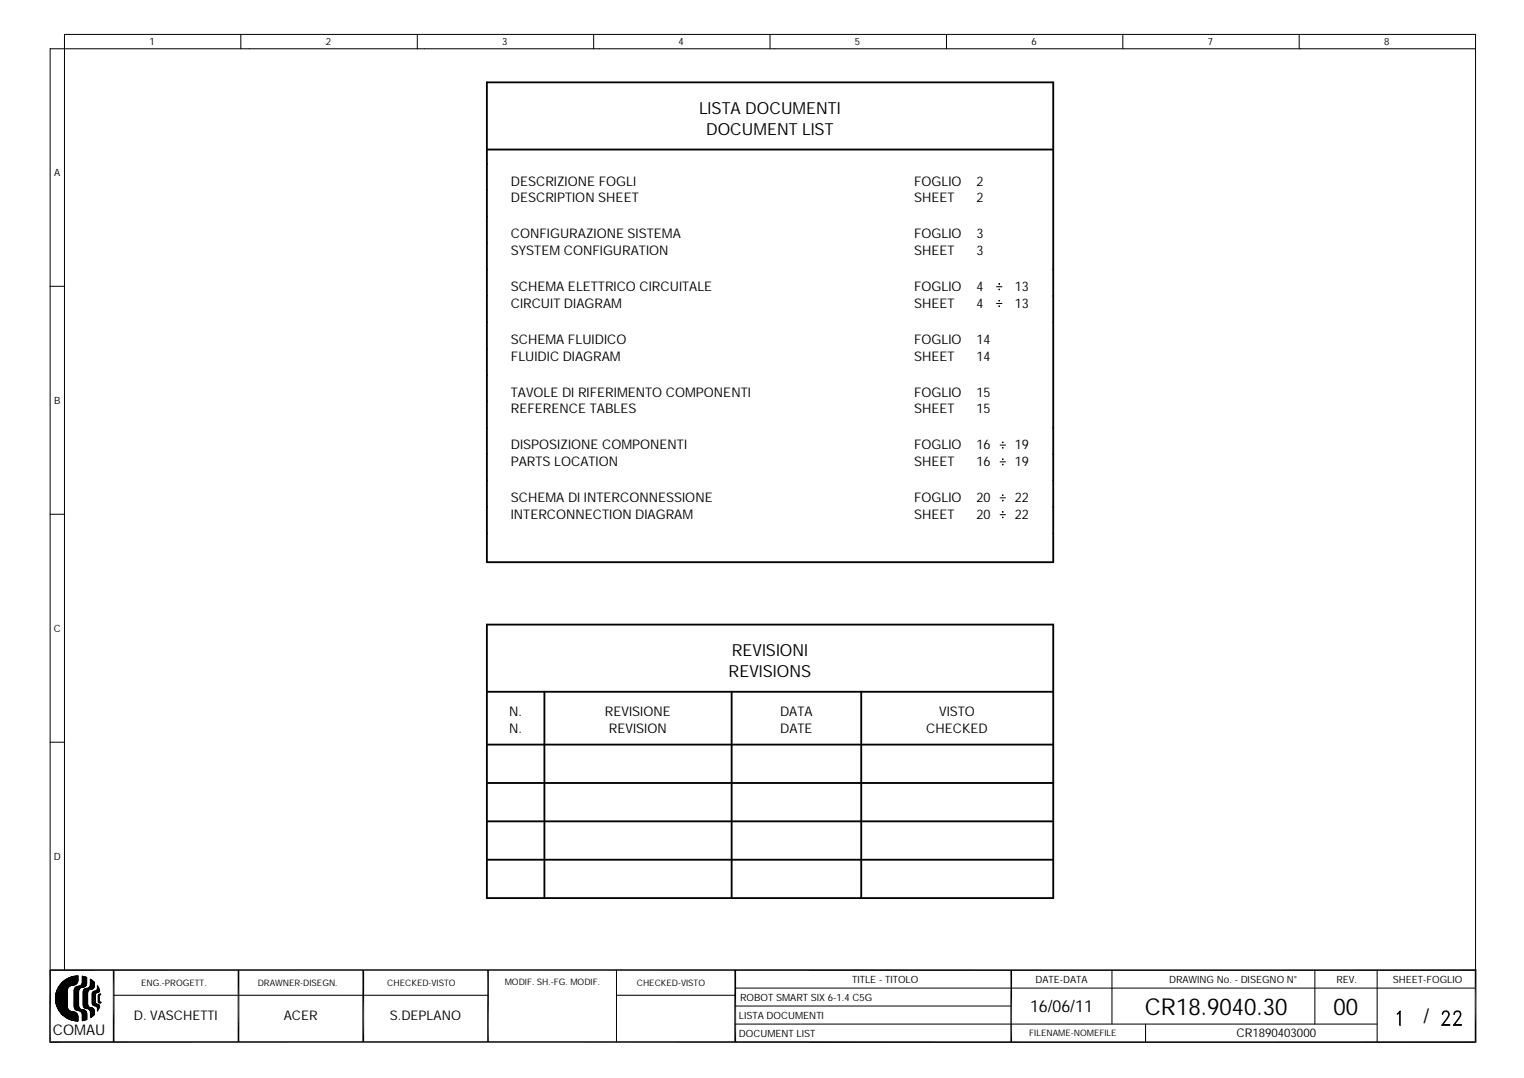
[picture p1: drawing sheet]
<svg xmlns="http://www.w3.org/2000/svg" width="297mm" height="210mm" viewBox="0 0 297 210" stroke-linecap="round" stroke-linejoin="round" font-family="sans-serif">
<path d="M94.8 16h110.2v93.5h-110.2zM94.8 29.1h110.2M94.8 121.6h110.2v53.3h-110.2zM94.8 134.7h110.2M106 134.7v40.2M142.4 134.7v40.2M167.7 134.7v40.2M94.8 159.9h110.2M94.8 145h110.2M94.8 152.5h110.2M94.8 167.4h110.2" fill="none" stroke="#000" stroke-width=".36"/>
<g fill="none" stroke="#000" stroke-width=".19">
<path d="M46.9 6.7v2.8M81.2 6.7v2.8M115.6 6.7v2.8M149.9 6.7v2.8M184.3 6.7v2.8M218.6 6.7v2.8M252.9 6.7v2.8M287.3 9.5h-277.5v179.4M9.8 55.7h2.8M194 59.1h1.1M194 55.8h1.1M194.4 58.6h.2z"/>
<path d="M194.5 59.5v.2zM194.5 55.2v.2zM194.5 56.3v.1zM194.7 86.7h1M194.7 89.9h1M194.7 96.9h1M195.1 86.1h.2l-.1 .1zM195.1 87.2h.2zM195.1 89.4h.2zM195.1 90.5h.2zM195.1 96.4h.2zM195.1 97.5h.2l-.1 .1z"/>
<path d="M195.1 99.7h.2l-.1 .1zM9.8 100.1h2.8M194.7 100.2h1M195.1 100.7h.2zM9.8 144.5h2.8M10.8 194l2.4 2.4-1.1 1.1M10.8 194.9l3.9 3.9M10.8 193.9l2.3 2.2M10.8 195.1l3.7 3.6M10.9 193.7l2.2 2.3M10.9 193.4l2.2 2.2M10.9 195.5l3.2 3.2"/>
<path d="M10.9 193.3l2.2 2.1M11 195.7l2.9 2.9M11 193l2.1 2.1M11.1 192.9l2 2M11.1 196l2.5 2.5M11.1 192.8l2 1.9M11.2 192.6l1.9 2-1.8 1.8M11.2 192.5l1.9 1.9M11.3 192.4l1.8 1.9-1.9 1.9M11.3 192.3l1.8 1.7M11.4 192.2l1.7 1.7M11.5 192.1l1.6 1.6"/>
<path d="M11.5 192l1.6 1.5M11.6 191.9l1.5 1.5M11.7 191.8l1.4 1.4M11.8 191.7l1.3 1.3M11.8 191.6l1.3 1.2M11.9 191.5l1.2 1.2M12 191.4l.2-.2 1.1 1.1M12 191.4l1.1 1.1M12.1 191.3l1.1 1.1-2.4 2.4M12.3 191.1l1.1 1.1M12.4 191.1l1 1M12.4 191l1.1 1.1"/>
<path d="M12.6 188.9v-182.2h274.7v182.2M12.6 190.9l1 1.1M12.6 190.8l1.1 1.1M12.8 190.8l1.1 1.1M12.8 198.1l1.2-1.1 1.2 1.2M12.9 190.7l-1.5 1.4M13 190.6l1.2 1.2 1-1M13.1 190.6l1.2 1.2M13.1 196.2a1.2 1.2 0 0 0 1.2 .8M13.1 193.1l-2.2 2.2 3.4 3.4 .9-.8a.88 .88 0 0 0-.9-.9M13.1 195.5l-1.5 1.4M13.1 195.3l-1.6 1.6"/>
<path d="M13.1 195.1l-1.6 1.7M13.1 195l-1.7 1.7 1.5 1.5 1.2-1.2 1.1 1M13.1 194.8l-1.8 1.7M13.1 194.4l-1.9 1.9 2.1 2.1 1.3-1.3 .5 .5M13.1 194.1l-2 2M13.1 193.9l-2 2.1M13.1 193.7l-2.1 2.1M13.1 193.6l-2.1 2.1M13.1 193.4l-2.2 2.2M13.1 193.2l-2.2 2.2M13.1 192.9l-2.2 2.2M13.1 192.7l-2.3 2.3"/>
<path d="M13.1 195.6l-1.4 1.5M13.1 195.8l-1.3 1.4M13.1 196l-1.3 1.2M13.1 196.2l-1.2 1.2M13.1 196.3l-1.1 1.1M13.2 190.5l1.3 1.3M13.3 190.5l-2.1 2M13.3 196.5l-1.1 1.1M13.3 190.5l1.3 1.3M13.4 196.6l-1.1 1.1-.4-.4M13.4 196.7l-1 1.1M13.4 190.4l1.3 1.3"/>
<path d="M13.5 196.8l-1.1 1M13.5 190.3l1.3 1.3M13.6 190.3l-2.5 2.5M13.6 196.8l-1 1.1M13.7 190.3l1.2 1.3M13.7 196.9l1.5 1.4M13.7 196.9l-1.1 1.1M13.8 190.3l1.2 1.2M13.9 190.2l-2.9 2.9 2.1 2.2M13.9 196.9l-1.2 1.2M13.9 190.2l1.2 1.2M14.1 190.2l1 1-.5 .6"/>
<path d="M14.1 190.2l-3.2 3.1M14.2 190.1l1 1M14.3 191.8a1.24 1.24 0 0 0-1.2 .9v3.5M14.3 190.1l-3.4 3.4 2.2 2.3M14.3 197l-1.2 1.3M14.4 197l.8 .8M14.4 195.2l1 .9-.6 .6M14.4 195.4l2.5 2.4M14.4 195.6l2.5 2.4M14.4 195.9l.9 .9M14.4 194.5l.9 .9M14.4 194.3l.9 .9"/>
<path d="M14.4 194.2l.9 .8M14.4 194l.9 .9M14.4 193.3l.9 .9M14.4 193l.9 .8M14.4 193.7l.9 .8M14.4 193.8l.9 .9M14.4 194.7l.9 .9M14.4 194.9l.9 .8M14.4 195l.9 .9M14.4 192.8l.9 .9M14.5 197l-1.3 1.3M14.5 196.1l.7 .7"/>
<path d="M14.5 192.7l.8 .8M14.5 190.1l.7 .7M14.5 192.5l.8 .8M14.5 190.1l-3.7 3.7M14.6 192.4l.7 .8M14.6 190.1l.6 .5M14.6 192.3l.7 .7M14.7 197.1l-1.3 1.3M14.7 190l-3.9 4M14.7 192.2l.6 .6M14.8 190l.4 .4M14.8 197.2l-1.3 1.3"/>
<path d="M14.8 192.1l.6 .6M14.9 192.1l-.4 .4M14.9 190l-4.1 4.2 4.4 4.3M14.9 197.3l-1.2 1.2M14.9 192.1l.5 .5M14.9 190l.3 .3M15 197.4l-1.2 1.2M15.1 197.5l-1.2 1.1M15.1 190l-4.3 4.3 4.4 4.4M15.1 192.1l.4 .4M15.1 197.6l-1 1.1M15.1 192.1l-.6 .6"/>
<path d="M15.2 190.9a.88 .88 0 0 1-.9 .9M15.2 191l-.8 .8M15.2 197.7l-1 1M15.2 190.1a4.4 4.4 0 0 0-4.4 4.3 4.4 4.4 0 0 0 4.4 4.4M15.2 190v.9l-.8-.8M15.2 197.9v.9M15.2 197.9h.1M15.2 190.6l-1.2 1.2-1.1-1.1M15.2 190.5l-1.5 1.5M15.2 190.3l-4.4 4.4 4.1 4.1 .3-.2M15.2 190.1l-4.4 4.4 4.3 4.3M15.2 198.1l-.7 .6"/>
<path d="M15.2 198.2l-.6 .6M15.2 198.4l-.4 .4M15.2 198.7l-.1 .1M15.2 192a.8 .8 0 0 0-.8 .8v3.2a.77 .77 0 0 0 .8 .8M15.2 196.8a.8 .8 0 0 1 .8 .8v1.1M15.2 192l.4 .4M15.3 193.3l-.9 .8M15.3 193.1l-.9 .9M15.3 193.4l-.9 .9M15.3 193.8l-.9 .8M15.3 194.1l-.9 .9M15.3 194.3l-.9 .9"/>
<path d="M15.3 194.5l-.9 .8M15.3 195.1l-.9 .9M15.3 195.7l-.7 .7M15.3 195.5l-.8 .8 .4 .4 .5-.4M15.3 194.8l-.9 .9 1.2 1.2M15.3 194.6l-.9 .9M15.3 193.9l-.9 .9M15.3 193.6l-.9 .9M15.3 195l-.9 .8M15.3 195.3l-.8 .9M15.3 195.8a.77 .77 0 0 0 .8 .8M15.3 192l-.9 .9"/>
<path d="M15.3 192.9l-.9 .9M15.3 196l-.6 .6M15.4 192.7l-1 .9M15.4 192l.3 .3M15.5 196.3l-.4 .5M15.5 192l.3 .3M15.6 192l-1.2 1.1 .9 .9M15.6 196.4l-.4 .4M15.7 196.5l-.3 .3M15.7 191.9l.4 .3M15.8 196.5l1.1 1.2M15.8 196.6l-.3 .2"/>
<path d="M15.8 191.8l.5 .4M15.9 191.7l.5 .5 .4-.4M15.9 197.2l.5-.5 .4 .4-.8 .8M15.9 196.6l-.3 .3M15.9 197.2l1 1M16 191.6l.5 .5M16 196.6l.9 .9M16 197.5l.9 .9-.2 .2-.7-.8M16 191.4l.6 .6M16 190.1l.9 .8M16 197.6l.9 .9M16 198l.6 .6"/>
<path d="M16 198.2l.5 .4M16 198.3l.4 .4M16 191.3l.7 .7M16 191.1l.8 .7M16 198.5l.2 .2M16 198.7h.1M16 190.9l.8 .8M16 190.8l.8 .8M16 190.6l.9 .8M16 190.4l.9 .9M16 190.2l.9 .9M16.1 196.6a.8 .8 0 0 1 .8 .8v1.1"/>
<path d="M16.1 192.2a.8 .8 0 0 0-.8 .8v2.8l-.7 .7M16.1 196.6l-.4 .4M16.2 193.1v2.8l.3 .4 .6 .1a.66 .66 0 0 1 .5 .7v1.1l.8-.6-.1-1-.2-.3-.4-.1M16.2 195.8l.6 .6 .4-.4M16.2 195.1l2.2 2.1M16.2 193.7l.9 .9-.9 .9M16.2 193.4l.9 .8-.9 .9M16.2 196.6l.7 .8-.9 .8M16.2 195.2l2.2 2.2M16.2 195.6l.8 .8 .3-.3M16.2 194.9l.9 .9M16.2 194.6l.9 .8"/>
<path d="M16.2 193.5l.9 .9M16.2 193.9l.9 .8M16.2 194l.9 .9M16.2 194.2l.9 .9M16.2 194.4l.9 .9M16.2 194.7l.9 .9M16.2 195.4l1.1 1.1M16.2 190.1l-.2 .2M16.2 193l.9 .9M16.2 192.9l.9 .8M16.3 196.6l-.5 .5M16.3 190.1l.6 .7"/>
<path d="M16.3 192.8l.8 .7M16.4 190.2l-.4 .3M16.4 192.7l.7 .7M16.5 192.6l.6 .6-.9 .9M16.5 190.2l.4 .4M16.5 190.2l-.5 .4M16.5 196.7l-.5 .6M16.6 192.5l-.3 .3M16.6 192.5l.5 .6M16.6 196.8l-.6 .6M16.6 190.2l-.6 .6M16.7 192.5l.5 .4"/>
<path d="M16.7 196.9l-.7 .7M16.8 197l-.8 .7M16.8 192.5l-.6 .6M16.8 192.4l.4 .4M16.9 190.3l-.9-.2v1.2a.77 .77 0 0 1-.8 .7M16.9 190.3v1.1a.76 .76 0 0 1-.8 .8M16.9 191.2l-1.2 1.1M16.9 190.8l-2.5 2.5M16.9 191.5l-.7 .7M16.9 191.3l-.9 .9-.4-.3M16.9 191l-2.5 2.4 .9 .9M16.9 190.7l-.9 .9"/>
<path d="M16.9 190.5l-.9 .9M16.9 190.3l-.9 .9M16.9 190.4l-.2-.1-.7 .7M16.9 197.2l-.9 .9M16.9 198.5l-.9 .2M16.9 197.5l-.9 .9M16.9 197.7l-.9 .9M16.9 197.9l-.9 .8M16.9 198l-.7 .7M16.9 198.2l-.4 .5M17.1 193.9l-.9 .9M17.1 195.1l-.9 .9"/>
<path d="M17.1 193.6l-.9 .9M17.1 194.8l-.9 .9M17.1 194.4l-.9 .9M17.1 194.1l-.9 .9M17.1 193.7l-.9 .9M17.1 193.4l-.9 .9M17.1 195l-.9 .8M17.1 195.3l-.8 .8M17.1 195.5l-.7 .7M17.1 195.6l-.6 .7M17.1 195.8l-.5 .5-.3-.3M17.1 192.4l.3 .3"/>
<path d="M17.1 196.4l.3-.3 1 1M17.1 193l-.9 .9M17.2 195.9l-.5 .5M17.3 192.4l.3 .3M17.3 192.3l-1.1 1.1M17.3 192.8l-.3-.4-.8 .8M17.4 192.3l.3 .3M17.4 196.6l.4-.4 .5 .5M17.5 192.1l.5 .5M17.6 196.2l-.3 .3M17.6 192l.5 .5M17.6 191.7l-.3 .6-.8 .3-.3 .3v.3l.9 .8"/>
<path d="M17.6 190.7v1M17.6 191.8l.6 .6M17.6 190.7l.7 .5v1l-.2 .3-.4 .2M17.6 197.9l.2 .1M17.6 197.2l.6 .6M17.6 197.5l.4 .4M17.6 197.7l.3 .3M17.6 198l.1 .1M17.7 196.2l.7 .7M17.7 190.7l-.1 .1 .7 .7M17.7 192.6l-.5 .3-.1 .4v2.3l.1 .3 .5 .3M17.7 196.2l-.3 .4"/>
<path d="M17.7 190.8l.6 .6M17.8 190.8l-.2 .2 .7 .7M17.9 190.9l-.3 .2 .7 .8M17.9 194.7l1.4 1.5M18 190.9l-.4 .4 .7 .7M18 193.4l.6 .6M18 196.3l-.5 .4 .9 .9M18 193.3l.6 .5-.7 .6 .7 .6-.6 .6M18.1 191l-.5 .5 .7 .7M18.1 193.2l.5 .4M18.1 196.3l-.5 .5M18.2 193.1l.4 .4"/>
<path d="M18.2 191.1l-.6 .6 .7 .6M18.2 196.4l-.6 .6 .7 .7M18.3 191.2l-.7 .6M18.3 196.5l-.7 .7M18.3 193l.4 .4M18.3 191.4l-2.1 2.2M18.3 192.1l-.5 .5-.4-.4M18.3 191.8l-.9 .9M18.3 191.6l-2.1 2.2M18.3 193l-.3 .4M18.3 192l-.6 .7M18.3 191.3l-.8 .8"/>
<path d="M18.3 196.6l-.7 .7 .5 .5M18.4 196.7h.1M18.4 196.8l-.8 .7M18.4 196.9l-.8 .8M18.4 197.1l-.8 .7M18.4 197.3l-.8 .7M18.4 197.5l-.7 .6M18.4 193l.4 .3M18.5 193a.51 .51 0 0 0-.6 .5v1.8a.86 .86 0 0 0 .9 .7l.2 .3M18.5 193l-.6 .6 .7 .6M18.6 195.1l.1 .3 .6 .3 .1 .4M18.6 193.7v1.4"/>
<path d="M18.6 194.8l-.6 .7 .3 .3M18.6 194.5l-.7 .6 1.3 1.3M18.6 194l-.7 .6 .7 .6M18.6 194.1l-.7 .7M18.6 195.2l-.5 .5M18.6 195.8l.3-.2 .5 .4M18.6 193.6l-.7 .6 .7 .7M18.6 193l.3 .3M18.6 195.3l-.4 .4M18.7 195.4l-.4 .4M18.7 192.9l.3 .4M18.8 195.5l-.4 .3"/>
<path d="M18.8 192.9l.4 .3M18.9 192.8l.4 .3M18.9 192.6l.4 .4M19 192.5l-.2 .3-.3 .2M19 192.5v-.5a.9 .9 0 0 1 .3 1l-.6 .4-.1 .3M19 192.5l.4 .4M19 196.3l.2 .2M19 192.3l.4 .4M19 196.8h.1M19 192.1l.2 .3M19 192h.1M19 192.1v.1"/>
<path d="M19 195.6l-.3 .3M19.1 195.6l.3 .2M19.1 192.2l-.1 .2M19.1 193.9v1.2l.2 .2h.3v-.2M19.1 194.9l.4 .4 .1-.2M19.1 194l.2 .3-.2 .1M19.1 195.1l.2 .2 .2-.2M19.1 194.4l.2 .2M19.1 194.7l.2 .3M19.1 193.9l.2 .2M19.2 195.6l-.4 .4M19.2 192.3l-.2 .2"/>
<path d="M19.2 196.4l-.2 .3M19.2 192.4l-1.3 1.3 .7 .6-.7 .6 1.4 1.4M19.2 193.6v.1l.1 .2M19.2 193.6l.2 .2M19.3 192.5l-1.4 1.4 .7 .6M19.3 195.7l-.4 .4M19.3 193.8v1.3h.3M19.3 193.8l.3-.1v-.1a.32 .32 0 0 0-.5 .3M19.3 193l-.2 .2M19.3 194.4l-.2 .2 .2 .2M19.3 192.7l-1.4 1.4 .7 .6-.7 .6 .6 .5M19.3 195.1l-.1 .1"/>
<path d="M19.3 194.6l-.2 .2M19.3 194l-.2 .3 .2 .2M19.3 193.9l-.2 .2M19.3 194.7l-.2 .3M19.3 194.9l-.2 .2M19.3 193.6l.2 .1M19.3 195.8l-.4 .4M19.4 196.1l-.4 .4 .1 .1M19.4 196.1l-.4 .7v-.5M19.4 192.8l-.5 .5M19.4 195.9l-.4 .4M19.5 195.1l.1 .1"/>
<path d="M19.6 193.6h-.1l-.4 .3M19.6 193.6l-.1 .1M22.1 193.8h72.9M120 188.9v14M120 193.8h23.1M143.1 199.4h125M143.1 192.4h144.2M143.1 195.9h53.8M216.5 188.9v10.5M223 199.4v3.5M256 188.9v10.5M268.1 188.9v14"/>
<path d="M272 197.4l.6-.6v2.8h-.1v-2.5l-.5 .4zM280.8 199.5h1.5v.1h-1.6l1-1.3a.83 .83 0 0 0 0-1.3h-.5l-.4 .5 .2-.5 .7-.2a.85 .85 0 0 1 .1 1.5l-1 1.3M283 199.5h1.5v.1h-1.6l1.1-1.3a.83 .83 0 0 0 0-1.3l-.7 .1-.3 .4a.63 .63 0 0 1 .5-.7h.5a.85 .85 0 0 1 .1 1.5l-1.1 1.3"/>
</g>
<path d="M22.1 188.9v14M46.4 188.9v14M95 188.9v14M196.9 188.9v14M287.3 188.7v14.4M287.4 188.9h-277.6l-.1 14.2M9.6 202.9h277.8" fill="none" stroke="#000" stroke-width=".32"/>
<path d="M70.7 188.9v14M143.1 188.9v14" fill="none" stroke="#000" stroke-width=".34"/>
<g font-size="4.5">
<text x="222.9" y="197.5">CR18.9040.30</text>
<text x="259.6" y="197.5">00</text>
</g>
<text font-size="3.9" x="277.1" y="199.2">/</text>
<g font-size="3.2">
<text x="136.1" y="22.1">LISTA DOCUMENTI</text>
<text x="137.5" y="26.3">DOCUMENT LIST</text>
<text x="141.8" y="131.9">REVISIONS</text>
<text x="142.5" y="127.7">REVISIONI</text>
<text x="200.5" y="197.1">16/06/11</text>
</g>
<text font-size="2.9" x="10.3" y="201.5">COMAU</text>
<g font-size="2.6">
<text x="99.4" y="36.1">DESCRIZIONE FOGLI</text>
<text x="99.4" y="39.4">DESCRIPTION SHEET</text>
<text x="177.9" y="36.1">FOGLIO</text>
<text x="177.9" y="39.4">SHEET</text>
<text x="190.1" y="36.1">2</text>
<text x="190.1" y="39.4">2</text>
<text x="99.4" y="46.4">CONFIGURAZIONE SISTEMA</text>
<text x="177.9" y="46.4">FOGLIO</text>
<text x="190.1" y="46.4">3</text>
<text x="99.4" y="49.7">SYSTEM CONFIGURATION</text>
<text x="177.9" y="49.7">SHEET</text>
<text x="190.1" y="49.7">3</text>
<text x="99.4" y="56.7">SCHEMA ELETTRICO CIRCUITALE</text>
<text x="99.4" y="60">CIRCUIT DIAGRAM</text>
<text x="177.9" y="56.7">FOGLIO</text>
<text x="177.9" y="60">SHEET</text>
<text x="190.1" y="56.7">4</text>
<text x="190.1" y="60">4</text>
<text x="197.6" y="56.7">13</text>
<text x="197.6" y="60">13</text>
<text x="99.4" y="67">SCHEMA FLUIDICO</text>
<text x="99.4" y="70.2">FLUIDIC DIAGRAM</text>
<text x="177.9" y="67">FOGLIO</text>
<text x="177.9" y="70.2">SHEET</text>
<text x="190.1" y="67">14</text>
<text x="190.1" y="70.2">14</text>
<text x="99.4" y="77.2">TAVOLE DI RIFERIMENTO COMPONENTI</text>
<text x="177.9" y="77.2">FOGLIO</text>
<text x="190.1" y="77.2">15</text>
<text x="99.4" y="80.5">REFERENCE TABLES</text>
<text x="177.9" y="80.5">SHEET</text>
<text x="190.1" y="80.5">15</text>
<text x="99.4" y="87.5">DISPOSIZIONE COMPONENTI</text>
<text x="177.9" y="87.5">FOGLIO</text>
<text x="190.1" y="87.5">16</text>
<text x="197.6" y="87.5">19</text>
<text x="99.4" y="90.8">PARTS LOCATION</text>
<text x="177.9" y="90.8">SHEET</text>
<text x="190.1" y="90.8">16</text>
<text x="197.6" y="90.8">19</text>
<text x="99.4" y="97.8">SCHEMA DI INTERCONNESSIONE</text>
<text x="99.4" y="101.1">INTERCONNECTION DIAGRAM</text>
<text x="177.9" y="97.8">FOGLIO</text>
<text x="177.9" y="101.1">SHEET</text>
<text x="190.1" y="97.8">20</text>
<text x="190.1" y="101.1">20</text>
<text x="197.6" y="97.8">22</text>
<text x="197.6" y="101.1">22</text>
<text x="99.1" y="139.4">N.</text>
<text x="99.1" y="142.6">N.</text>
<text x="117.8" y="139.4">REVISIONE</text>
<text x="118.6" y="142.6">REVISION</text>
<text x="151.8" y="139.4">DATA</text>
<text x="151.9" y="142.6">DATE</text>
<text x="180.3" y="142.6">CHECKED</text>
<text x="182.8" y="139.4">VISTO</text>
<text x="26.1" y="198.7">D. VASCHETTI</text>
<text x="55.2" y="198.7">ACER</text>
<text x="75.9" y="198.7">S.DEPLANO</text>
</g>
<text font-size="2.3" x="240.7" y="202">CR1890403000</text>
<g font-size="1.9">
<text x="29.1" y="8.8">1</text>
<text x="63.4" y="8.8">2</text>
<text x="97.8" y="8.8">3</text>
<text x="132.1" y="8.8">4</text>
<text x="166.4" y="8.8">5</text>
<text x="200.8" y="8.8">6</text>
<text x="235.1" y="8.8">7</text>
<text x="269.5" y="8.8">8</text>
<text x="10.6" y="34.3">A</text>
<text x="10.5" y="78.6">B</text>
<text x="10.5" y="123">C</text>
<text x="10.5" y="167.4">D</text>
<text x="165.9" y="191.5">TITLE - TITOLO</text>
<text x="201.6" y="191.5">DATE-DATA</text>
<text x="227.6" y="191.5">DRAWING No. - DISEGNO N°</text>
<text x="260.2" y="191.5">REV.</text>
<text x="271.1" y="191.5">SHEET-FOGLIO</text>
<text x="144.1" y="195">ROBOT SMART SIX 6-1.4 C5G</text>
<text x="143.8" y="198.5">LISTA DOCUMENTI</text>
<text x="143.8" y="202">DOCUMENT LIST</text>
</g>
<g font-size="1.7">
<text x="27.5" y="191.9">ENG.-PROGETT.</text>
<text x="50.2" y="191.9">DRAWNER-DISEGN.</text>
<text x="75.4" y="191.9">CHECKED-VISTO</text>
<text x="98.3" y="191.7">MODIF. SH.-FG. MODIF.</text>
<text x="124" y="191.9">CHECKED-VISTO</text>
<text x="200.4" y="201.7">FILENAME-NOMEFILE</text>
</g>
</svg>
